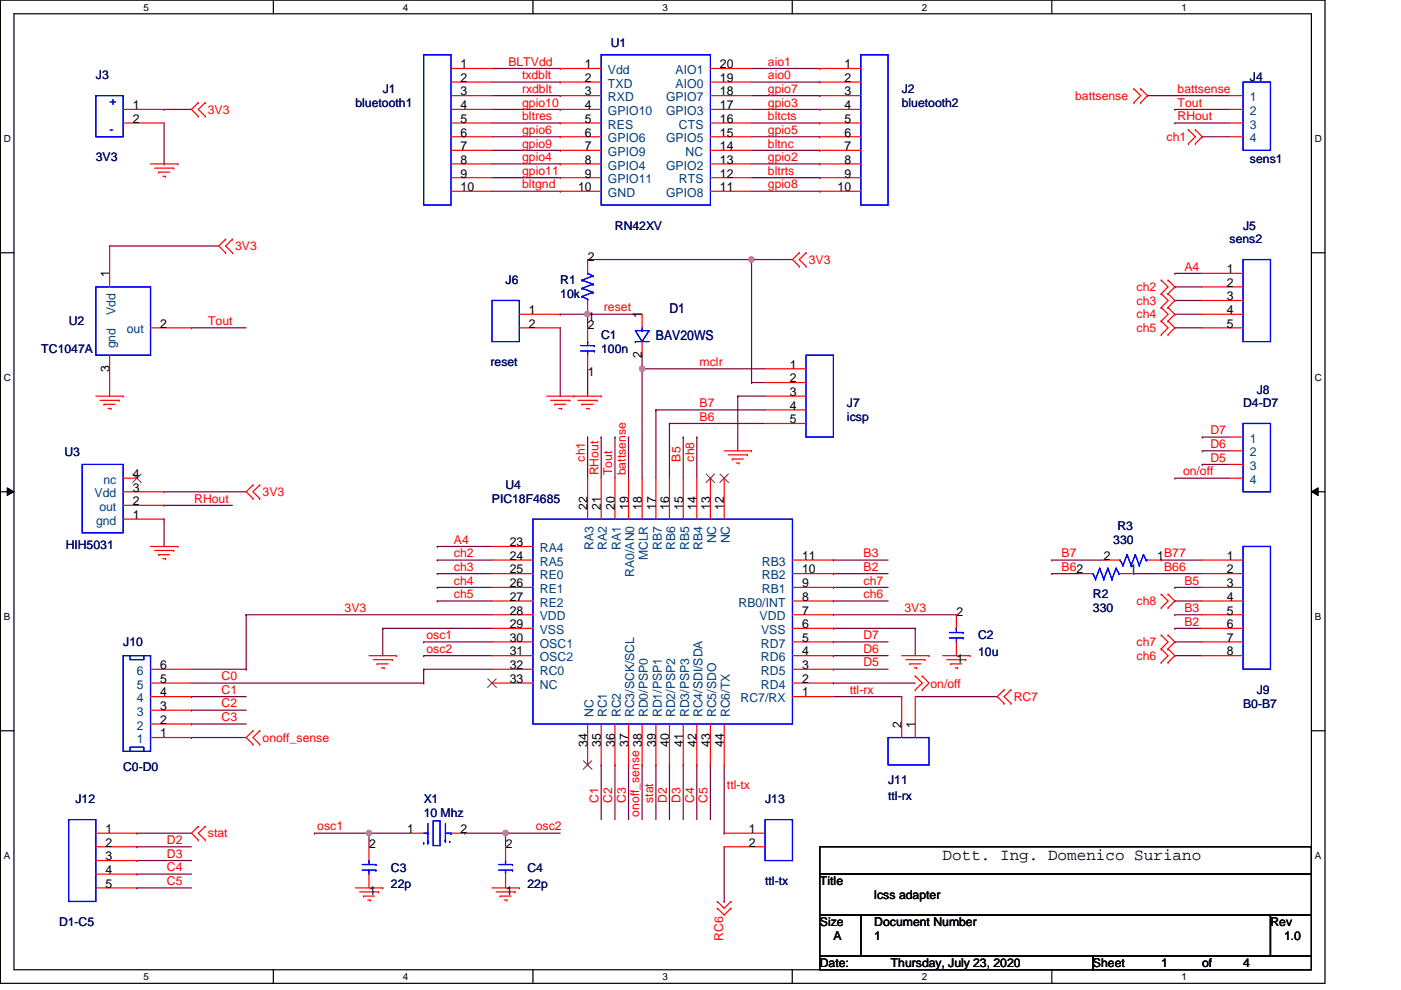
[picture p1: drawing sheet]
<svg xmlns="http://www.w3.org/2000/svg" width="297mm" height="210mm" viewBox="0 0 297 210" stroke-linecap="round" stroke-linejoin="round" font-family="sans-serif">
<path d="M.1 0h280.8v208.5h-280.8zM3 2.9h275v202.7h-275z" fill="none" stroke="#000" stroke-width=".25"/>
<g fill="#fff">
<path d="M30.4 .3h1.2v2.4h-1.2z"/>
<path d="M30.4 205.9h1.2v2.3h-1.2z"/>
</g>
<path d="M58 0v2.9M58 205.6v2.9" fill="none" stroke="#000" stroke-width=".25"/>
<g fill="#fff">
<path d="M85.4 .3h1.2v2.4h-1.2z"/>
<path d="M85.4 205.9h1.2v2.3h-1.2z"/>
</g>
<path d="M113 0v2.9M113 205.6v2.9" fill="none" stroke="#000" stroke-width=".25"/>
<g fill="#fff">
<path d="M140.5 .3h1.1v2.4h-1.1z"/>
<path d="M140.5 205.9h1.1v2.3h-1.1z"/>
</g>
<path d="M168 0v2.9M168 205.6v2.9" fill="none" stroke="#000" stroke-width=".25"/>
<g fill="#fff">
<path d="M195.4 .3h1.2v2.4h-1.2z"/>
<path d="M195.4 205.9h1.2v2.3h-1.2z"/>
</g>
<path d="M223 0v2.9M223 205.6v2.9" fill="none" stroke="#000" stroke-width=".25"/>
<g fill="#fff">
<path d="M250.5 .3h1.1v2.4h-1.1z"/>
<path d="M250.5 205.9h1.1v2.3h-1.1z"/>
<path d="M.8 28.2h1.5v2.4h-1.5z"/>
<path d="M278.8 28.2h1.4v2.4h-1.4z"/>
<path d="M.8 78.9h1.5v2.3h-1.5z"/>
<path d="M278.8 78.9h1.4v2.3h-1.4z"/>
</g>
<path d="M.1 53.6h2.9M278 53.6h2.9" fill="none" stroke="#000" stroke-width=".25"/>
<g fill="#fff">
<path d="M.8 129.6h1.4v2.3h-1.4z"/>
<path d="M278.8 129.6h1.3v2.3h-1.3z"/>
</g>
<path d="M.1 104.3h2.9M278 104.3h2.9" fill="none" stroke="#000" stroke-width=".25"/>
<path d="M1.5 103.4l1.5 .9-1.5 .8zM278 104.3l1.5-.9v1.7z" fill="#000"/>
<path d="M1.5 103.4l1.5 .9-1.5 .8zM278 104.3l1.5-.9v1.7z" fill="none" stroke="#000" stroke-width=".21"/>
<g fill="#fff">
<path d="M.8 180.3h1.4v2.3h-1.4z"/>
<path d="M278.8 180.3h1.3v2.3h-1.3z"/>
</g>
<path d="M.1 154.9h2.9M278 154.9h2.9" fill="none" stroke="#000" stroke-width=".25"/>
<g fill="none" stroke="#800040" stroke-width=".25">
<path d="M249.1 26.1h.1M249.1 26.1h11.6M254.9 29h.1M254.9 29h5.8M118.8 66.6h.1M118.8 69.5h.1M118.8 66.6h17.3M118.8 69.5v14.5M124.6 66.6h.1M124.6 78.2h.1M124.6 66.6v2.9M124.6 78.2v5.8"/>
<path d="M223 118.7h.1M223 118.7h11.6M246.2 118.7h.1M246.2 118.7h8.7M249.1 101.4h.1M249.1 101.4h11.6M92.7 121.6h.1M92.7 124.5h.1M92.7 127.4h.1M92.7 121.6h11.6M92.7 124.5h11.6M92.7 127.4h11.6"/>
<path d="M240.4 121.6h.1M240.4 121.6h14.5M249.1 124.5h.1M249.1 127.4h.1M249.1 124.5h5.8M249.1 127.4h5.8M40.6 147.7h.1M40.6 147.7h11.6M130.4 162.2h.1M130.4 162.2v11.6M133.3 162.2h.1M133.3 162.2v11.6"/>
<path d="M136.1 162.2h.1M136.1 162.2v11.6M139.1 162.2h.1M139.1 162.2v11.6M141.9 162.2h.1M141.9 162.2v11.6M144.9 162.2h.1M144.9 162.2v11.6M147.7 162.2h.1M147.7 162.2v11.6M150.6 162.2h.1M150.6 162.2v11.6"/>
<path d="M29 185.3h.1M29 188.3h.1M29 185.3h11.6M29 188.3h11.6"/>
</g>
<circle cx="124.5" cy="66.6" r=".56" fill="#f0f"/>
<circle cx="124.5" cy="66.6" r=".56" fill="none" stroke="#f0f" stroke-width=".25"/>
<path d="M136.1 78.2h.1M136.1 78.2v23.2M124.6 92.7h.1M124.6 92.7v8.7M223 121.6h.1M223 121.6h5.8M40.6 150.6h.1M40.6 153.5h.1M40.6 150.6h11.6M40.6 153.5h11.6" fill="none" stroke="#800040" stroke-width=".25"/>
<circle cx="136.1" cy="78.2" r=".56" fill="#f0f"/>
<circle cx="136.1" cy="78.2" r=".56" fill="none" stroke="#f0f" stroke-width=".25"/>
<g fill="none" stroke="#800040" stroke-width=".25">
<path d="M159.3 55h.1M159.3 55v26.1M136.1 78.2h.1M136.1 78.2h26.1M127.5 92.7h.1M127.5 92.7v8.7M130.4 92.7h.1M130.4 92.7v8.7M133.3 92.7h.1M133.3 92.7v8.7M139.1 86.9h.1M139.1 86.9h23.1"/>
<path d="M139.1 86.9v14.5M141.9 89.8h.1M141.9 89.8h20.3M141.9 89.8v11.6M144.9 92.7h.1M144.9 92.7v8.7M147.7 92.7h.1M147.7 92.7v8.7M156.4 84h.1M156.4 84h5.8M156.4 84v11.6M159.3 81.1h.1"/>
<path d="M159.3 81.1h2.9M249.1 130.3h.1M249.1 133.2h.1M249.1 136.1h.1M249.1 139h.1M249.1 130.3h5.8M249.1 133.2h5.8M249.1 136.1h5.8M249.1 139h5.8M40.6 156.4h.1M40.6 156.4h11.6M29 176.7h.1"/>
<path d="M29 179.5h.1M29 176.7h11.6M29 179.5h11.6M98.5 176.7h.1M98.5 176.7h8.7M107.2 176.7h.1M107.2 176.7v2.8M29 182.5h.1M29 182.5h11.6"/>
</g>
<circle cx="107.2" cy="176.6" r=".56" fill="#f0f"/>
<circle cx="107.2" cy="176.6" r=".56" fill="none" stroke="#f0f" stroke-width=".25"/>
<path d="M89.8 141.9h.1M89.8 141.9h14.5M66.7 176.7h.1M66.7 176.7h20.2M78.2 176.7h.1M78.2 176.7v2.8" fill="none" stroke="#800040" stroke-width=".25"/>
<circle cx="78.2" cy="176.6" r=".56" fill="#f0f"/>
<circle cx="78.2" cy="176.6" r=".56" fill="none" stroke="#f0f" stroke-width=".25"/>
<g fill="none" stroke="#800040" stroke-width=".25">
<path d="M249.1 23.2h.1M249.1 23.2h11.6M124.6 55h.1M124.6 55h34.7M136.1 75.3h.1M136.1 75.3v2.9M254.9 92.7h.1M254.9 95.6h.1M254.9 98.5h.1M254.9 92.7h5.8M254.9 95.6h5.8M254.9 98.5h5.8"/>
<path d="M92.7 115.9h.1M92.7 118.7h.1M92.7 118.7h11.6M92.7 115.9h11.6M176.7 118.7h.1M176.7 118.7h11.6M52.2 130.3h.1M52.2 130.3h52.1M81.1 133.2h.1M81.1 133.2h23.2M81.1 133.2v5.8M89.8 136.1h.1"/>
<path d="M89.8 139h.1M89.8 136.1h14.5M89.8 139h14.5M176.7 130.3h.1M176.7 133.2h.1M176.7 139h.1M176.7 136.1h.1M176.7 127.4h.1M176.7 124.5h.1M176.7 121.6h.1M176.7 136.1h11.6M176.7 139h11.6"/>
<path d="M176.7 130.3h26.1M176.7 133.2h17.4M176.7 127.4h11.6M176.7 124.5h11.6M176.7 121.6h11.6M194.1 133.2h.1M194.1 133.2v5.8M176.7 144.8h.1M176.7 141.9h.1M176.7 144.8h17.4M176.7 141.9h11.6M107.2 176.7h.1"/>
<path d="M107.2 176.7h11.6M127.5 162.2h.1M127.5 162.2v11.6"/>
</g>
<circle cx="159.3" cy="55" r=".56" fill="#f0f"/>
<circle cx="159.3" cy="55" r=".56" fill="none" stroke="#f0f" stroke-width=".25"/>
<g fill="none" stroke="#800040" stroke-width=".25">
<path d="M104.3 14.5h14.5M104.3 17.4h14.5M118.8 14.5h.1M118.8 17.4h.1M159.3 14.5h14.5M159.3 17.4h14.5M173.8 14.5h.1M173.8 17.4h.1M34.8 34.8h.1M34.8 23.2h.1M34.8 26.1v8.7M34.8 23.2h5.8"/>
<path d="M104.3 20.3h14.5M104.3 23.2h14.5M104.3 26.1h14.5M104.3 29h14.5M104.3 31.9h14.5M104.3 34.8h14.5M104.3 37.7h14.5M118.8 20.3h.1M118.8 23.2h.1M118.8 26.1h.1M118.8 29h.1M118.8 31.9h.1"/>
<path d="M118.8 34.8h.1M118.8 37.7h.1M159.3 20.3h14.5M159.3 23.2h14.5M159.3 26.1h14.5M159.3 29h14.5M159.3 31.9h14.5M159.3 34.8h14.5M159.3 37.7h14.5M173.8 20.3h.1M173.8 23.2h.1M173.8 26.1h.1"/>
<path d="M173.8 29h.1M173.8 31.9h.1M173.8 34.8h.1M173.8 37.7h.1M243.3 20.3h.1M243.3 20.3h17.4M23.2 52.2h.1M23.2 52.2h23.2M104.3 40.6h14.5M118.8 40.6h.1M159.3 55h.1M159.3 55h8.7"/>
<path d="M159.3 40.6h14.5M173.8 40.6h.1M249.1 58h.1M249.1 58h5.8M40.6 69.5h.1M40.6 69.5h11.6M249.1 60.8h.1M249.1 63.7h.1M249.1 66.6h.1M249.1 69.5h.1M249.1 60.8h5.8M249.1 63.7h5.8"/>
<path d="M249.1 66.6h5.8M249.1 69.5h5.8M34.8 110.1h.1M34.8 104.3h.1M34.8 107.1h.1M34.8 110.1v5.8M34.8 104.3h17.4M34.8 107.1h14.5M52.2 130.3h.1M52.2 130.3v11.6M40.6 144.8h49.2M40.6 141.9h11.6"/>
<path d="M52.2 141.9h.1M89.8 144.8h.1M89.8 141.9h.1M89.8 141.9v2.9M176.7 147.7h14.5M191.2 147.7h.1M194.1 147.7h17.4M211.5 147.7h.1M153.5 176.7h.1M153.5 162.2v14.5M153.5 179.5v11.6M153.5 191.1h.1"/>
</g>
<g fill="none" stroke="#f00" stroke-width=".25">
<path d="M95.6 14.5h8.7M95.6 17.4h8.7M118.8 14.5h8.7M118.8 17.4h8.7M150.6 14.5h8.7M150.6 17.4h8.7M173.8 14.5h8.7M173.8 17.4h8.7M240.4 18.8h.1M240.4 18.8l1.4 1.5-1.4 1.5M241.8 18.8h.1M241.8 18.8l1.5 1.5-1.5 1.5"/>
<path d="M26.1 23.2h8.7M26.1 26.1h8.7M31.9 34.8h5.8M32.8 35.6h4M33.7 36.5h.1M33.7 36.5h2.3M34.5 37.4h.6M35.1 37.4h.1M36.8 35.6h.1M37.7 34.8h.1M42 21.8h.1M42 24.6h.1"/>
<path d="M42 21.8l-1.4 1.4 1.4 1.4M43.5 24.6h.1M43.5 21.8h.1M43.5 21.8l-1.5 1.4 1.5 1.4M95.6 34.8h8.7M95.6 20.3h8.7M95.6 23.2h8.7M95.6 26.1h8.7M95.6 29h8.7M95.6 31.9h8.7M95.6 37.7h8.7M118.8 34.8h8.7"/>
<path d="M118.8 20.3h8.7M118.8 23.2h8.7M118.8 26.1h8.7M118.8 29h8.7M118.8 31.9h8.7M118.8 37.7h8.7M150.6 34.8h8.7M150.6 20.3h8.7M150.6 23.2h8.7M150.6 26.1h8.7M150.6 29h8.7M150.6 31.9h8.7"/>
<path d="M150.6 37.7h8.7M173.8 34.8h8.7M173.8 20.3h8.7M173.8 23.2h8.7M173.8 26.1h8.7M173.8 29h8.7M173.8 31.9h8.7M173.8 37.7h8.7M240.4 21.8h.1M241.8 21.8h.1M252 30.4h.1M252 27.5h.1"/>
<path d="M252 27.5l1.4 1.5-1.4 1.4M253.4 27.5h.1M253.4 30.4h.1M253.4 27.5l1.5 1.5-1.5 1.4M260.7 20.3h2.9M260.7 23.2h2.9M260.7 26.1h2.9M260.7 29h2.9M23.2 52.2v8.6M47.8 50.7h.1M47.8 53.6h.1M47.8 50.7l-1.4 1.5 1.4 1.4"/>
<path d="M49.3 53.6h.1M49.3 50.7h.1M49.3 50.7l-1.5 1.5 1.5 1.4M95.6 40.6h8.7M118.8 40.6h8.7M124.6 55v3M150.6 40.6h8.7M169.5 53.6h.1M169.5 56.5h.1M169.5 53.6l-1.5 1.4 1.5 1.5M170.9 56.5h.1M170.9 53.6h.1"/>
<path d="M170.9 53.6l-1.4 1.4 1.4 1.5M173.8 40.6h8.7M246.2 59.4h.1M246.2 59.4l1.4 1.4-1.4 1.5M247.6 59.4h.1M247.6 59.4l1.5 1.4-1.5 1.5M254.9 58h8.7M23.2 75.3v8.7M31.9 69.5h8.7M110.1 69.5h8.7M110.1 66.6h8.7M124.6 63.7v2.9"/>
<path d="M124.6 69.5v2.9M124.6 75.3v2.9M136.1 66.6v2.9M136.1 72.4v2.9M162.2 78.2h8.7M246.2 62.3h.1M246.2 65.2h.1M246.2 68.1h.1M246.2 71h.1M246.2 62.3l1.4 1.4-1.4 1.5M246.2 65.2l1.4 1.4-1.4 1.5M246.2 68.1l1.4 1.4-1.4 1.5"/>
<path d="M247.6 62.3h.1M247.6 65.2h.1M247.6 68.1h.1M247.6 71h.1M247.6 62.3l1.5 1.4-1.5 1.5M247.6 65.2l1.5 1.4-1.5 1.5M247.6 68.1l1.5 1.4-1.5 1.5M254.9 69.5h8.7M254.9 66.6h8.7M254.9 60.8h8.7M254.9 63.7h8.7M20.3 84h5.8"/>
<path d="M21.2 84.9h4.1M22.1 85.7h.1M22.1 85.7h2.3M22.9 86.6h.6M23.5 86.6h.1M25.3 84.9h.1M26.1 84h.1M115.9 84h11.6M116.8 84.9h4M117.6 85.7h.1M117.6 85.7h2.3M118.5 86.6h.6"/>
<path d="M119.1 86.6h.1M120.8 84.9h.1M121.7 84h.1M122.6 84.9h4M123.4 85.7h.1M123.4 85.7h2.3M124.3 86.6h.6M124.9 86.6h.1M126.6 84.9h.1M127.5 84h.1M153.5 95.6h5.8M154.4 96.4h4.1"/>
<path d="M155.3 97.3h.1M155.3 97.3h2.3M156.1 98.2h.6M156.7 98.2h.1M158.5 96.4h.1M159.3 95.6h.1M162.2 84h8.7M162.2 81.1h8.7M162.2 86.9h8.7M162.2 89.8h8.7M260.7 95.6h2.9M260.7 92.7h2.9"/>
<path d="M260.7 98.5h2.9M26.1 110.1h8.7M26.1 107.1h8.7M26.1 104.3h8.7M26.1 101.4h2.9M31.9 115.9h5.8M32.8 116.7h4M33.7 117.6h.1M33.7 117.6h2.3M34.5 118.4h.6M35.1 118.4h.1M36.8 116.7h.1"/>
<path d="M37.7 115.9h.1M53.6 102.8h.1M53.6 105.7h.1M53.6 102.8l-1.4 1.5 1.4 1.4M55.1 105.7h.1M55.1 102.8h.1M55.1 102.8l-1.5 1.5 1.5 1.4M104.3 115.9h8.7M104.3 118.7h8.7M124.6 101.4v8.7M127.5 101.4v8.7M130.4 101.4v8.7"/>
<path d="M133.3 101.4v8.7M136.1 101.4v8.7M139.1 101.4v8.7M141.9 101.4v8.7M144.9 101.4v8.7M147.7 101.4v8.7M150.6 101.4v8.7M153.5 101.4v8.7M168 118.7h8.7M234.6 118.7h2.9M243.3 118.7h2.9M254.9 118.7h8.7"/>
<path d="M260.7 101.4h2.9M78.2 139h5.8M79.1 139.9h4.1M83.2 139.9h.1M84 139h.1M104.3 139h8.7M104.3 136.1h8.7M104.3 130.3h8.7M104.3 121.6h8.7M104.3 124.5h8.7M104.3 127.4h8.7M104.3 133.2h8.7"/>
<path d="M168 139h8.7M168 136.1h8.7M168 130.3h8.7M168 121.6h8.7M168 124.5h8.7M168 127.4h8.7M168 133.2h8.7M191.2 139h5.8M192.1 139.9h4M196.1 139.9h.1M197 139h.1M199.9 139h5.8"/>
<path d="M200.7 139.9h4.1M202.8 130.3v2.9M202.8 136.1v2.9M204.8 139.9h.1M205.7 139h.1M228.8 121.6h2.9M237.5 121.6h2.9M246.2 137.6h.1M246.2 134.7h.1M246.2 128.9h.1M246.2 126h.1M246.2 137.6l1.4 1.4-1.4 1.5"/>
<path d="M246.2 134.7l1.4 1.4-1.4 1.5M246.2 126l1.4 1.4-1.4 1.5M247.6 137.6h.1M247.6 134.7h.1M247.6 126h.1M247.6 128.9h.1M247.6 137.6l1.5 1.4-1.5 1.5M247.6 134.7l1.5 1.4-1.5 1.5M247.6 126l1.5 1.4-1.5 1.5M254.9 139h8.7M254.9 136.1h8.7M254.9 130.3h8.7"/>
<path d="M254.9 121.6h8.7M254.9 124.5h8.7M254.9 127.4h8.7M254.9 133.2h8.7M31.9 141.9h8.7M31.9 147.7h8.7M31.9 144.8h8.7M31.9 156.4h8.7M31.9 153.5h8.7M31.9 150.6h8.7M53.6 154.9h.1M53.6 157.8h.1"/>
<path d="M53.6 154.9l-1.4 1.5 1.4 1.4M55.1 157.8h.1M55.1 154.9h.1M55.1 154.9l-1.5 1.5 1.5 1.4M80 140.8h.1M80 140.8h2.3M80.9 141.6h.5M81.4 141.6h.1M104.3 141.9h8.7M104.3 144.8h8.7M124.6 153.5v8.7M127.5 153.5v8.7"/>
<path d="M130.4 153.5v8.7M133.3 153.5v8.7M136.1 153.5v8.7M139.1 153.5v8.7M141.9 153.5v8.7M144.9 153.5v8.7M147.7 153.5v8.7M150.6 153.5v8.7M153.5 153.5v8.7M168 141.9h8.7M168 147.7h8.7M168 144.8h8.7"/>
<path d="M191.2 147.7v8.7M192.9 140.8h.1M192.9 140.8h2.3M193.8 141.6h.5M194.1 143.3h.1M194.1 146.3h.1M194.1 143.3l1.4 1.5-1.4 1.5M194.1 147.7v8.7M194.3 141.6h.1M195.5 143.3h.1M195.5 146.3h.1M195.5 143.3l1.5 1.5-1.5 1.5"/>
<path d="M201.6 140.8h.1M201.6 140.8h2.3M202.5 141.6h.5M203 141.6h.1M212.9 146.3h.1M212.9 149.1h.1M212.9 146.3l-1.4 1.4 1.4 1.4M214.3 149.1h.1M214.3 146.3h.1M214.3 146.3l-1.4 1.4 1.4 1.4M246.2 140.5h.1M247.6 140.5h.1"/>
<path d="M20.3 176.7h8.7M20.3 179.5h8.7M42 175.2h.1M42 178.1h.1M42 175.2l-1.4 1.5 1.4 1.4M43.5 178.1h.1M43.5 175.2h.1M43.5 175.2l-1.5 1.5 1.5 1.4M78.2 179.5v3M86.9 176.7h2.9M95.6 176.7h2.9M107.2 179.5v3"/>
<path d="M153.5 176.7h8.7M153.5 179.5h8.7M20.3 188.3h8.7M20.3 182.5h8.7M20.3 185.3h8.7M75.3 188.3h5.8M76.2 189.1h4.1M77.1 190h.1M77.1 190h2.3M78 190.8h.5M78.2 185.3v3M78.5 190.8h.1"/>
<path d="M80.3 189.1h.1M81.1 188.3h.1M104.3 188.3h5.8M105.2 189.1h4M106 190h.1M106 190h2.4M106.9 190.8h.6M107.2 185.3v3M107.5 190.8h.1M109.2 189.1h.1M110.1 188.3h.1M152.1 192.6h.1"/>
<path d="M152.1 191.1h.1M152.1 192.6l1.4 1.4 1.5-1.4M152.1 191.1l1.4 1.5 1.5-1.5M155 192.6h.1M155 191.1h.1"/>
</g>
<path d="M173.8 179.5h104.2v5.8h-104.2zM173.8 185.3h104.2v8.7h-104.2zM173.8 194h8.7v8.7h-8.7zM182.5 194h86.9v8.7h-86.9zM269.4 194h8.6v8.7h-8.6zM173.8 202.7h57.9v2.9h-57.9zM231.7 202.7h46.3v2.9h-46.3z" fill="none" stroke="#000" stroke-width=".25"/>
<g fill="none" stroke="#00f" stroke-width=".25">
<path d="M89.8 11.6h5.8v31.9h-5.8zM127.5 11.6h23.1v31.9h-23.1zM182.5 11.6h5.8v31.9h-5.8zM263.6 17.4h5.8v14.5h-5.8zM20.3 20.3h5.8v8.7h-5.8zM123.4 59.4h.1M123.4 59.4l2.3 .8M124.6 58h.1M124.6 58l1.1 .5M125.7 58.5h.1M125.7 58.5l-2.3 .9M263.6 55h5.8v17.4h-5.8z"/>
<path d="M20.3 60.8h11.6v14.5h-11.6zM104.3 63.7h5.8v8.7h-5.8zM123.1 74.4h2.9M123.1 73.3h2.9M123.4 62.9h.1M123.4 61.1h.1M123.4 62.9l1.2 .6M123.4 61.1l2.3 .9M124.6 63.5h.1M124.6 72.4h.1M124.6 74.4h.1M124.6 63.5v.2"/>
<path d="M124.6 72.4v.9M124.6 74.4v.9M125.7 62h.1M125.7 60.2h.1M125.7 62l-2.3 .9M125.7 60.2l-2.3 .9M126 74.4h.1M126 73.3h.1M134.7 70.1h2.9l-1.5 2.3zM134.7 72.4h.1M134.7 72.4h2.9M136.1 70.1h.1"/>
<path d="M136.1 69.5v.6M170.9 75.3h5.8v17.4h-5.8zM17.4 98.5h8.7v14.4h-8.7zM263.6 89.8h5.8v14.5h-5.8zM113 110.1h55v43.4h-55zM237.5 118.7h.1M237.5 118.7l.6 1.2M238.1 119.9h.1M239 117.6h.1M239 117.6l.8 2.3M239 117.6l-.9 2.3M239.8 119.9h.1"/>
<path d="M240.7 117.6h.1M240.7 117.6l.9 2.3M240.7 117.6l-.9 2.3M241.6 119.9h.1M242.4 117.6h.1M242.4 117.6l.6 1.1M242.4 117.6l-.8 2.3M243 118.7h.1M243 118.7h.3M263.6 115.9h5.8v26h-5.8zM26.1 139h5.8v20.3h-5.8zM27.6 139v.9h2.9v-.9"/>
<path d="M201.3 135.3h2.9M201.3 134.1h2.9M202.8 133.2h.1M202.8 135.3h.1M202.8 133.2v.9M202.8 135.3v.8M204.2 135.3h.1M204.2 134.1h.1M231.7 121.6h.1M231.7 121.6l.6 1.2M232.3 122.8h.1M233.2 120.5h.1"/>
<path d="M233.2 120.5l.8 2.3M233.2 120.5l-.9 2.3M234 122.8h.1M234.9 120.5h.1M234.9 120.5l.9 2.3M234.9 120.5l-.9 2.3M235.8 122.8h.1M236.6 120.5h.1M236.6 120.5l.6 1.1M236.6 120.5l-.8 2.3M237.2 121.6h.1M237.2 121.6h.3"/>
<path d="M27.6 159.3v-.9h2.9v.9M188.3 156.4h8.7v5.8h-8.7zM14.6 173.8h5.7v17.3h-5.7zM89.8 178.7h.1M89.8 176.7h.9M90.7 178.4h.1M90.7 178.7h.1M90.7 176.7h.1M90.7 174.6v4.1M91.9 174h1.4v5.3h-1.4zM94.4 178.4h.1M94.4 178.1h.1"/>
<path d="M94.4 174.6v3.8M94.4 176.7h1.2M95.3 178.4h.1M95.6 176.7h.1M162.2 173.8h5.8v8.7h-5.8zM76.8 184.5h2.9M76.8 183.3h2.9M78.2 182.5h.1M78.2 184.5h.1M78.2 182.5v.8M78.2 184.5v.8M79.7 184.5h.1"/>
<path d="M79.7 183.3h.1M105.7 184.5h3M105.7 183.3h3M107.2 182.5h.1M107.2 184.5h.1M107.2 182.5v.8M107.2 184.5v.8M108.7 184.5h.1M108.7 183.3h.1"/>
</g>
<path d="M28.1 100.5l1.9 1.8M29.9 100.5l-1.8 1.8M149.7 100.5l1.8 1.8M151.5 100.5l-1.8 1.8M152.7 100.5l1.8 1.8M154.4 100.5l-1.8 1.8M103.4 143.9l1.8 1.9M105.2 143.9l-1.8 1.9M123.7 161.3l1.8 1.8M125.5 161.3l-1.8 1.8" fill="none" stroke="#804000" stroke-width=".21"/>
<circle cx="124.5" cy="66.6" r=".56" fill="#f0f"/>
<circle cx="124.5" cy="66.6" r=".56" fill="none" stroke="#f0f" stroke-width=".25"/>
<circle cx="136.1" cy="78.2" r=".56" fill="#f0f"/>
<circle cx="136.1" cy="78.2" r=".56" fill="none" stroke="#f0f" stroke-width=".25"/>
<circle cx="107.2" cy="176.6" r=".56" fill="#f0f"/>
<circle cx="107.2" cy="176.6" r=".56" fill="none" stroke="#f0f" stroke-width=".25"/>
<circle cx="78.2" cy="176.6" r=".56" fill="#f0f"/>
<circle cx="78.2" cy="176.6" r=".56" fill="none" stroke="#f0f" stroke-width=".25"/>
<circle cx="159.3" cy="55" r=".56" fill="#f0f"/>
<circle cx="159.3" cy="55" r=".56" fill="none" stroke="#f0f" stroke-width=".25"/>
<text font-size="3.5" x="199.9" y="182.3">Dott. Ing. Domenico Suriano</text>
<g font-size="2.9" fill="#000080">
<text x="141.9" y="66.3">D1</text>
<text x="139.1" y="72.1">BAV20WS</text>
</g>
<g font-size="2.6" fill="#000080">
<text x="129.5" y="9.9">U1</text>
<text x="20.3" y="16.8">J3</text>
<text x="265" y="17.1">J4</text>
<text x="75.4" y="22.6">bluetooth1</text>
<text x="81.1" y="19.7">J1</text>
<text x="191.2" y="19.7">J2</text>
<text x="191.2" y="22.6">bluetooth2</text>
<text x="20.3" y="34.2">3V3</text>
<text x="265" y="34.5">sens1</text>
<text x="130.4" y="48.7">RN42XV</text>
<text x="260.7" y="51.6">sens2</text>
<text x="263.6" y="48.7">J5</text>
<text x="107.2" y="60.3">J6</text>
<text x="118.8" y="60.3">R1</text>
<text x="118.8" y="63.2">10k</text>
<text x="14.6" y="69">U2</text>
<text x="127.5" y="71.8">C1</text>
<text x="8.8" y="74.8">TC1047A</text>
<text x="104" y="77.6">reset</text>
<text x="127.5" y="74.8">100n</text>
<text x="266.4" y="83.4">J8</text>
<text x="179.6" y="86.3">J7</text>
<text x="179.6" y="89.2">icsp</text>
<text x="263.6" y="86.3">D4-D7</text>
<text x="13.7" y="96.7">U3</text>
<text x="104.3" y="106.6">PIC18F4685</text>
<text x="107.2" y="103.7">U4</text>
<text x="236.9" y="112.4">R3</text>
<text x="14" y="116.5">HIH5031</text>
<text x="236" y="115.3">330</text>
<text x="231.7" y="126.9">R2</text>
<text x="231.7" y="129.8">330</text>
<text x="26.1" y="137">J10</text>
<text x="207.4" y="135.6">C2</text>
<text x="207.4" y="139">10u</text>
<text x="266.4" y="147.2">J9</text>
<text x="263.6" y="150">B0-B7</text>
<text x="26.1" y="163.4">C0-D0</text>
<text x="188.3" y="166.2">J11</text>
<text x="16" y="170.3">J12</text>
<text x="89.8" y="170.3">X1</text>
<text x="89.8" y="173.2">10 Mhz</text>
<text x="162.2" y="170.3">J13</text>
<text x="188.3" y="169.7">ttl-rx</text>
<text x="82.9" y="184.8">C3</text>
<text x="111.8" y="184.8">C4</text>
<text x="82.9" y="188.3">22p</text>
<text x="111.8" y="188.3">22p</text>
<text x="162.2" y="187.7">ttl-tx</text>
<text x="12.5" y="196.3">D1-C5</text>
</g>
<g font-size="2.6">
<text x="97.7" y="14.5">1</text>
<text x="97.7" y="17.4">2</text>
<text x="124" y="14.5">1</text>
<text x="124" y="17.4">2</text>
<text x="152.7" y="17.4">19</text>
<text x="152.7" y="14.5">20</text>
<text x="179" y="14.5">1</text>
<text x="179" y="17.4">2</text>
<text x="28.1" y="23.2">1</text>
<text x="97.7" y="20.2">3</text>
<text x="97.7" y="23.2">4</text>
<text x="124" y="20.2">3</text>
<text x="124" y="23.2">4</text>
<text x="152.7" y="23.2">17</text>
<text x="152.7" y="20.2">18</text>
<text x="179" y="20.2">3</text>
<text x="179" y="23.2">4</text>
<text x="28.1" y="26">2</text>
<text x="97.7" y="26">5</text>
<text x="97.7" y="29">6</text>
<text x="124" y="26">5</text>
<text x="124" y="29">6</text>
<text x="152.7" y="29">15</text>
<text x="152.7" y="26">16</text>
<text x="179" y="26">5</text>
<text x="179" y="29">6</text>
<text x="97.7" y="31.8">7</text>
<text x="97.7" y="34.7">8</text>
<text x="124" y="31.8">7</text>
<text x="124" y="34.7">8</text>
<text x="152.7" y="34.7">13</text>
<text x="152.7" y="31.8">14</text>
<text x="179" y="31.8">7</text>
<text x="179" y="34.7">8</text>
<text x="97.7" y="37.6">9</text>
<text x="97.7" y="40.5">10</text>
<text x="122.6" y="40.5">10</text>
<text x="124" y="37.6">9</text>
<text x="152.7" y="40.5">11</text>
<text x="152.7" y="37.6">12</text>
<text x="177.6" y="40.5">10</text>
<text x="179" y="37.6">9</text>
<text x="23.2" y="58.8" transform="rotate(-90 23.2 58.8)">1</text>
<text x="124.6" y="55.4">2</text>
<text x="260.1" y="57.9">1</text>
<text x="260.1" y="60.8">2</text>
<text x="260.1" y="63.7">3</text>
<text x="33.9" y="69.5">2</text>
<text x="112.1" y="66.6">1</text>
<text x="112.1" y="69.5">2</text>
<text x="124.6" y="68.1">1</text>
<text x="124.6" y="69.8">2</text>
<text x="136.1" y="67.5" transform="rotate(-90 136.1 67.5)">1</text>
<text x="260.1" y="66.6">4</text>
<text x="260.1" y="69.5">5</text>
<text x="136.1" y="75.9" transform="rotate(-90 136.1 75.9)">2</text>
<text x="23.2" y="78.8" transform="rotate(-90 23.2 78.8)">3</text>
<text x="124.6" y="79.7">1</text>
<text x="167.4" y="78.1">1</text>
<text x="167.4" y="81.1">2</text>
<text x="167.4" y="83.9">3</text>
<text x="167.4" y="86.9">4</text>
<text x="167.4" y="89.7">5</text>
<text x="28.1" y="101.3">4</text>
<text x="28.1" y="107.1">2</text>
<text x="28.1" y="104.2">3</text>
<text x="28.1" y="110">1</text>
<text x="124.5" y="108" transform="rotate(-90 124.5 108)">22</text>
<text x="127.4" y="108" transform="rotate(-90 127.4 108)">21</text>
<text x="130.3" y="108" transform="rotate(-90 130.3 108)">20</text>
<text x="133.2" y="108" transform="rotate(-90 133.2 108)">19</text>
<text x="136.1" y="108" transform="rotate(-90 136.1 108)">18</text>
<text x="139" y="108" transform="rotate(-90 139 108)">17</text>
<text x="141.9" y="108" transform="rotate(-90 141.9 108)">16</text>
<text x="144.8" y="108" transform="rotate(-90 144.8 108)">15</text>
<text x="147.7" y="108" transform="rotate(-90 147.7 108)">14</text>
<text x="150.6" y="108" transform="rotate(-90 150.6 108)">13</text>
<text x="153.5" y="108" transform="rotate(-90 153.5 108)">12</text>
<text x="108.1" y="115.8">23</text>
<text x="108.1" y="118.7">24</text>
<text x="170" y="118.7">11</text>
<text x="234" y="118.7">2</text>
<text x="245.3" y="118.7">1B77</text>
<text x="260.1" y="118.7">1</text>
<text x="108.1" y="121.6">25</text>
<text x="108.1" y="124.5">26</text>
<text x="170" y="121.6">10</text>
<text x="170" y="124.5">9</text>
<text x="239.5" y="121.6">1</text>
<text x="260.1" y="121.6">2</text>
<text x="260.1" y="124.5">3</text>
<text x="108.1" y="127.4">27</text>
<text x="108.1" y="130.3">28</text>
<text x="170" y="130.3">7</text>
<text x="170" y="127.4">8</text>
<text x="202.8" y="130.6">2</text>
<text x="260.1" y="127.4">4</text>
<text x="260.1" y="130.3">5</text>
<text x="108.1" y="136.1">30</text>
<text x="108.1" y="133.2">29</text>
<text x="170" y="136.1">5</text>
<text x="170" y="133.2">6</text>
<text x="260.1" y="133.2">6</text>
<text x="260.1" y="136.1">7</text>
<text x="33.9" y="141.9">6</text>
<text x="108.1" y="139">31</text>
<text x="108.1" y="141.9">32</text>
<text x="170" y="141.9">3</text>
<text x="170" y="139">4</text>
<text x="202.8" y="140.5">1</text>
<text x="260.1" y="139">8</text>
<text x="33.9" y="147.7">4</text>
<text x="33.9" y="144.8">5</text>
<text x="108.1" y="144.8">33</text>
<text x="170" y="147.7">1</text>
<text x="170" y="144.8">2</text>
<text x="33.9" y="153.5">2</text>
<text x="33.9" y="150.5">3</text>
<text x="191.1" y="154.3" transform="rotate(-90 191.1 154.3)">2</text>
<text x="194" y="154.3" transform="rotate(-90 194 154.3)">1</text>
<text x="33.9" y="156.3">1</text>
<text x="124.5" y="158.4" transform="rotate(-90 124.5 158.4)">34</text>
<text x="127.4" y="158.4" transform="rotate(-90 127.4 158.4)">35</text>
<text x="130.3" y="158.4" transform="rotate(-90 130.3 158.4)">36</text>
<text x="133.2" y="158.4" transform="rotate(-90 133.2 158.4)">37</text>
<text x="139" y="158.4" transform="rotate(-90 139 158.4)">39</text>
<text x="141.9" y="158.4" transform="rotate(-90 141.9 158.4)">40</text>
<text x="144.8" y="158.4" transform="rotate(-90 144.8 158.4)">41</text>
<text x="147.7" y="158.4" transform="rotate(-90 147.7 158.4)">42</text>
<text x="150.6" y="158.4" transform="rotate(-90 150.6 158.4)">43</text>
<text x="153.5" y="158.4" transform="rotate(-90 153.5 158.4)">44</text>
<text x="22.3" y="176.6">1</text>
<text x="22.3" y="179.5">2</text>
<text x="78.3" y="179.9">2</text>
<text x="86.4" y="176.6">1</text>
<text x="97.7" y="176.6">2</text>
<text x="107.2" y="179.9">2</text>
<text x="158.7" y="176.6">1</text>
<text x="158.7" y="179.5">2</text>
<text x="22.3" y="182.4">3</text>
<text x="22.3" y="185.3">4</text>
<text x="22.3" y="188.2">5</text>
<text x="78.3" y="189.7">1</text>
<text x="107.2" y="189.7">1</text>
<text x="173.8" y="187.7">Title</text>
<text x="185.4" y="190.6">lcss adapter</text>
<text x="173.8" y="196.3">Size</text>
<text x="185.4" y="196.3">Document Number</text>
<text x="269.4" y="196.3">Rev</text>
<text x="176.7" y="199.3">A</text>
<text x="185.4" y="199.3">1</text>
<text x="272.2" y="199.3">1.0</text>
<text x="173.8" y="205.1">Date:</text>
<text x="188.8" y="205.1">Thursday, July 23, 2020</text>
<text x="231.7" y="205.1">Sheet</text>
<text x="246.2" y="205.1">1</text>
<text x="254.9" y="205.1">of</text>
<text x="263.6" y="205.1">4</text>
</g>
<g font-size="2.6" fill="#f00">
<text x="107.8" y="13.9">BLTVdd</text>
<text x="110.7" y="16.8">txdblt</text>
<text x="162.8" y="13.9">aio1</text>
<text x="162.8" y="16.8">aio0</text>
<text x="110.7" y="19.7">rxdblt</text>
<text x="110.7" y="22.6">gpio10</text>
<text x="162.8" y="19.7">gpio7</text>
<text x="162.8" y="22.6">gpio3</text>
<text x="228" y="21.2">battsense</text>
<text x="249.7" y="22.6">Tout</text>
<text x="249.7" y="19.7">battsense</text>
<text x="44.1" y="24.1">3V3</text>
<text x="110.7" y="25.5">bltres</text>
<text x="110.7" y="28.4">gpio6</text>
<text x="162.8" y="25.5">bltcts</text>
<text x="162.8" y="28.4">gpio5</text>
<text x="247.4" y="29.8">ch1</text>
<text x="249.7" y="25.5">RHout</text>
<text x="110.7" y="31.3">gpio9</text>
<text x="110.7" y="34.2">gpio4</text>
<text x="162.8" y="31.3">bltnc</text>
<text x="162.8" y="34.2">gpio2</text>
<text x="110.7" y="37.1">gpio11</text>
<text x="110.7" y="40">bltgnd</text>
<text x="162.8" y="37.1">bltrts</text>
<text x="162.8" y="40">gpio8</text>
<text x="49.9" y="53">3V3</text>
<text x="171.5" y="55.9">3V3</text>
<text x="251.1" y="57.4">A4</text>
<text x="241" y="61.7">ch2</text>
<text x="241" y="64.6">ch3</text>
<text x="44.1" y="68.9">Tout</text>
<text x="128.1" y="66">reset</text>
<text x="241" y="67.5">ch4</text>
<text x="241" y="70.4">ch5</text>
<text x="148.3" y="77.6">mclr</text>
<text x="148.3" y="86.3">B7</text>
<text x="148.3" y="89.2">B6</text>
<text x="256.6" y="92.1">D7</text>
<text x="256.6" y="95">D6</text>
<text x="124" y="97.9" transform="rotate(-90 124 97.9)">ch1</text>
<text x="126.9" y="100.8" transform="rotate(-90 126.9 100.8)">RHout</text>
<text x="129.8" y="100.8" transform="rotate(-90 129.8 100.8)">Tout</text>
<text x="132.7" y="100.8" transform="rotate(-90 132.7 100.8)">battsense</text>
<text x="144.3" y="97.9" transform="rotate(-90 144.3 97.9)">B5</text>
<text x="147.1" y="97.9" transform="rotate(-90 147.1 97.9)">ch8</text>
<text x="250.8" y="100.8">on/off</text>
<text x="256.6" y="97.9">D5</text>
<text x="41.2" y="106.6">RHout</text>
<text x="55.7" y="105.2">3V3</text>
<text x="96.2" y="115.3">A4</text>
<text x="96.2" y="118.2">ch2</text>
<text x="183.1" y="118.2">B3</text>
<text x="225.1" y="118.2">B7</text>
<text x="96.2" y="121">ch3</text>
<text x="96.2" y="124">ch4</text>
<text x="183.1" y="124">ch7</text>
<text x="183.1" y="121">B2</text>
<text x="225.1" y="121">B62</text>
<text x="246.8" y="121">B66</text>
<text x="251.1" y="124">B5</text>
<text x="73.1" y="129.8">3V3</text>
<text x="96.2" y="126.8">ch5</text>
<text x="183.1" y="126.8">ch6</text>
<text x="191.8" y="129.8">3V3</text>
<text x="241" y="128.3">ch8</text>
<text x="251.1" y="129.8">B3</text>
<text x="90.4" y="135.5">osc1</text>
<text x="183.1" y="135.5">D7</text>
<text x="241" y="137">ch7</text>
<text x="251.1" y="132.6">B2</text>
<text x="90.4" y="138.4">osc2</text>
<text x="183.1" y="141.3">D5</text>
<text x="183.1" y="138.4">D6</text>
<text x="241" y="139.9">ch6</text>
<text x="47" y="147.1">C1</text>
<text x="47" y="150">C2</text>
<text x="47" y="144.2">C0</text>
<text x="180.2" y="147.1">ttl-rx</text>
<text x="197.3" y="146">on/off</text>
<text x="214.9" y="148.6">RC7</text>
<text x="47" y="152.9">C3</text>
<text x="55.7" y="157.3">onoff_sense</text>
<text x="154.1" y="167.4">ttl-tx</text>
<text x="126.9" y="170.3" transform="rotate(-90 126.9 170.3)">C1</text>
<text x="129.8" y="170.3" transform="rotate(-90 129.8 170.3)">C2</text>
<text x="132.7" y="170.3" transform="rotate(-90 132.7 170.3)">C3</text>
<text x="135.5" y="173.2" transform="rotate(-90 135.5 173.2)">onoff_sense 38</text>
<text x="138.5" y="170.3" transform="rotate(-90 138.5 170.3)">stat</text>
<text x="141.3" y="170.3" transform="rotate(-90 141.3 170.3)">D2</text>
<text x="144.3" y="170.3" transform="rotate(-90 144.3 170.3)">D3</text>
<text x="147.1" y="170.3" transform="rotate(-90 147.1 170.3)">C4</text>
<text x="150" y="170.3" transform="rotate(-90 150 170.3)">C5</text>
<text x="35.4" y="178.9">D2</text>
<text x="44.1" y="177.5">stat</text>
<text x="67.3" y="176.1">osc1</text>
<text x="113.6" y="176.1">osc2</text>
<text x="35.4" y="184.7">C4</text>
<text x="35.4" y="181.9">D3</text>
<text x="35.4" y="187.7">C5</text>
<text x="153.3" y="199.5" transform="rotate(-90 153.3 199.5)">RC6</text>
</g>
<g font-size="2.6" fill="#004080">
<text x="128.9" y="15.7">Vdd</text>
<text x="143.3" y="15.7">AIO1</text>
<text x="128.9" y="18.6">TXD</text>
<text x="128.9" y="21.5">RXD</text>
<text x="141.2" y="21.5">GPIO7</text>
<text x="143.3" y="18.6">AIO0</text>
<text x="265" y="21.5">1</text>
<text x="128.9" y="24.4">GPIO10</text>
<text x="128.9" y="27.3">RES</text>
<text x="141.2" y="24.4">GPIO3</text>
<text x="143.9" y="27.3">CTS</text>
<text x="265" y="24.4">2</text>
<text x="265" y="27.3">3</text>
<text x="128.9" y="30.2">GPIO6</text>
<text x="128.9" y="33.1">GPIO9</text>
<text x="128.9" y="35.9">GPIO4</text>
<text x="141.2" y="35.9">GPIO2</text>
<text x="141.2" y="30.2">GPIO5</text>
<text x="145.4" y="33.1">NC</text>
<text x="265" y="30.2">4</text>
<text x="128.9" y="38.9">GPIO11</text>
<text x="128.9" y="41.7">GND</text>
<text x="141.2" y="41.7">GPIO8</text>
<text x="143.9" y="38.9">RTS</text>
<text x="24.5" y="66.9" transform="rotate(-90 24.5 66.9)">Vdd</text>
<text x="26.9" y="70.7">out</text>
<text x="24.5" y="73.9" transform="rotate(-90 24.5 73.9)">gnd</text>
<text x="265" y="93.9">1</text>
<text x="265" y="96.8">2</text>
<text x="265" y="99.7">3</text>
<text x="20.1" y="105.5">Vdd</text>
<text x="21.9" y="102.6">nc</text>
<text x="265" y="102.6">4</text>
<text x="20.4" y="111.3">gnd</text>
<text x="21.1" y="108.3">out</text>
<text x="114.4" y="117.1">RA4</text>
<text x="114.4" y="119.9">RA5</text>
<text x="125.8" y="116.5" transform="rotate(-90 125.8 116.5)">RA3</text>
<text x="128.7" y="116.5" transform="rotate(-90 128.7 116.5)">RA2</text>
<text x="131.6" y="116.5" transform="rotate(-90 131.6 116.5)">RA1</text>
<text x="137.4" y="118.8" transform="rotate(-90 137.4 118.8)">MCLR</text>
<text x="140.3" y="116.5" transform="rotate(-90 140.3 116.5)">RB7</text>
<text x="143.2" y="116.5" transform="rotate(-90 143.2 116.5)">RB6</text>
<text x="146.1" y="116.5" transform="rotate(-90 146.1 116.5)">RB5</text>
<text x="149" y="116.5" transform="rotate(-90 149 116.5)">RB4</text>
<text x="151.8" y="115.2" transform="rotate(-90 151.8 115.2)">NC</text>
<text x="154.8" y="115.2" transform="rotate(-90 154.8 115.2)">NC</text>
<text x="161.5" y="119.9">RB3</text>
<text x="114.4" y="122.8">RE0</text>
<text x="114.4" y="125.7">RE1</text>
<text x="134.5" y="122.3" transform="rotate(-90 134.5 122.3)">RA0/AN0</text>
<text x="161.5" y="122.8">RB2</text>
<text x="161.5" y="125.7">RB1</text>
<text x="114.4" y="128.6">RE2</text>
<text x="114.4" y="131.5">VDD</text>
<text x="156.5" y="128.6">RB0/INT</text>
<text x="161" y="131.5">VDD</text>
<text x="114.4" y="137.3">OSC1</text>
<text x="114.4" y="134.4">VSS</text>
<text x="161.3" y="137.3">RD7</text>
<text x="161.4" y="134.4">VSS</text>
<text x="29" y="143.1">6</text>
<text x="114.4" y="140.2">OSC2</text>
<text x="114.4" y="143.1">RC0</text>
<text x="161.3" y="143.1">RD5</text>
<text x="161.3" y="140.2">RD6</text>
<text x="29" y="148.9">4</text>
<text x="29" y="146">5</text>
<text x="114.4" y="146">NC</text>
<text x="157" y="148.9">RC7/RX</text>
<text x="161.3" y="146">RD4</text>
<text x="29" y="154.7">2</text>
<text x="29" y="151.8">3</text>
<text x="125.8" y="152.1" transform="rotate(-90 125.8 152.1)">NC</text>
<text x="128.7" y="152.1" transform="rotate(-90 128.7 152.1)">RC1</text>
<text x="131.6" y="152.1" transform="rotate(-90 131.6 152.1)">RC2</text>
<text x="134.5" y="152.1" transform="rotate(-90 134.5 152.1)">RC3/SCK/SCL</text>
<text x="137.4" y="152.1" transform="rotate(-90 137.4 152.1)">RD0/PSP0</text>
<text x="140.3" y="152.1" transform="rotate(-90 140.3 152.1)">RD1/PSP1</text>
<text x="143.2" y="152.1" transform="rotate(-90 143.2 152.1)">RD2/PSP2</text>
<text x="146.1" y="152.1" transform="rotate(-90 146.1 152.1)">RD3/PSP3</text>
<text x="149" y="152.1" transform="rotate(-90 149 152.1)">RC4/SDI/SDA</text>
<text x="151.8" y="152.1" transform="rotate(-90 151.8 152.1)">RC5/SDO</text>
<text x="154.8" y="152.1" transform="rotate(-90 154.8 152.1)">RC6/TX</text>
<text x="29" y="157.6">1</text>
</g>
<g font-size="2.3" fill="#00f">
<text x="23.2" y="22.4">+</text>
<text x="23.2" y="28.2">-</text>
</g>
<g font-size="2.1">
<text x="30.4" y="2.2">5</text>
<text x="85.4" y="2.2">4</text>
<text x="140.5" y="2.2">3</text>
<text x="195.4" y="2.2">2</text>
<text x="250.5" y="2.2">1</text>
<text x=".8" y="30.1">D</text>
<text x="278.8" y="30.1">D</text>
<text x=".8" y="80.8">C</text>
<text x="278.8" y="80.8">C</text>
<text x=".8" y="131.5">B</text>
<text x="278.8" y="131.5">B</text>
<text x=".8" y="182.2">A</text>
<text x="278.8" y="182.2">A</text>
<text x="30.4" y="207.8">5</text>
<text x="85.4" y="207.8">4</text>
<text x="140.5" y="207.8">3</text>
<text x="195.4" y="207.8">2</text>
<text x="250.5" y="207.8">1</text>
</g>
</svg>
